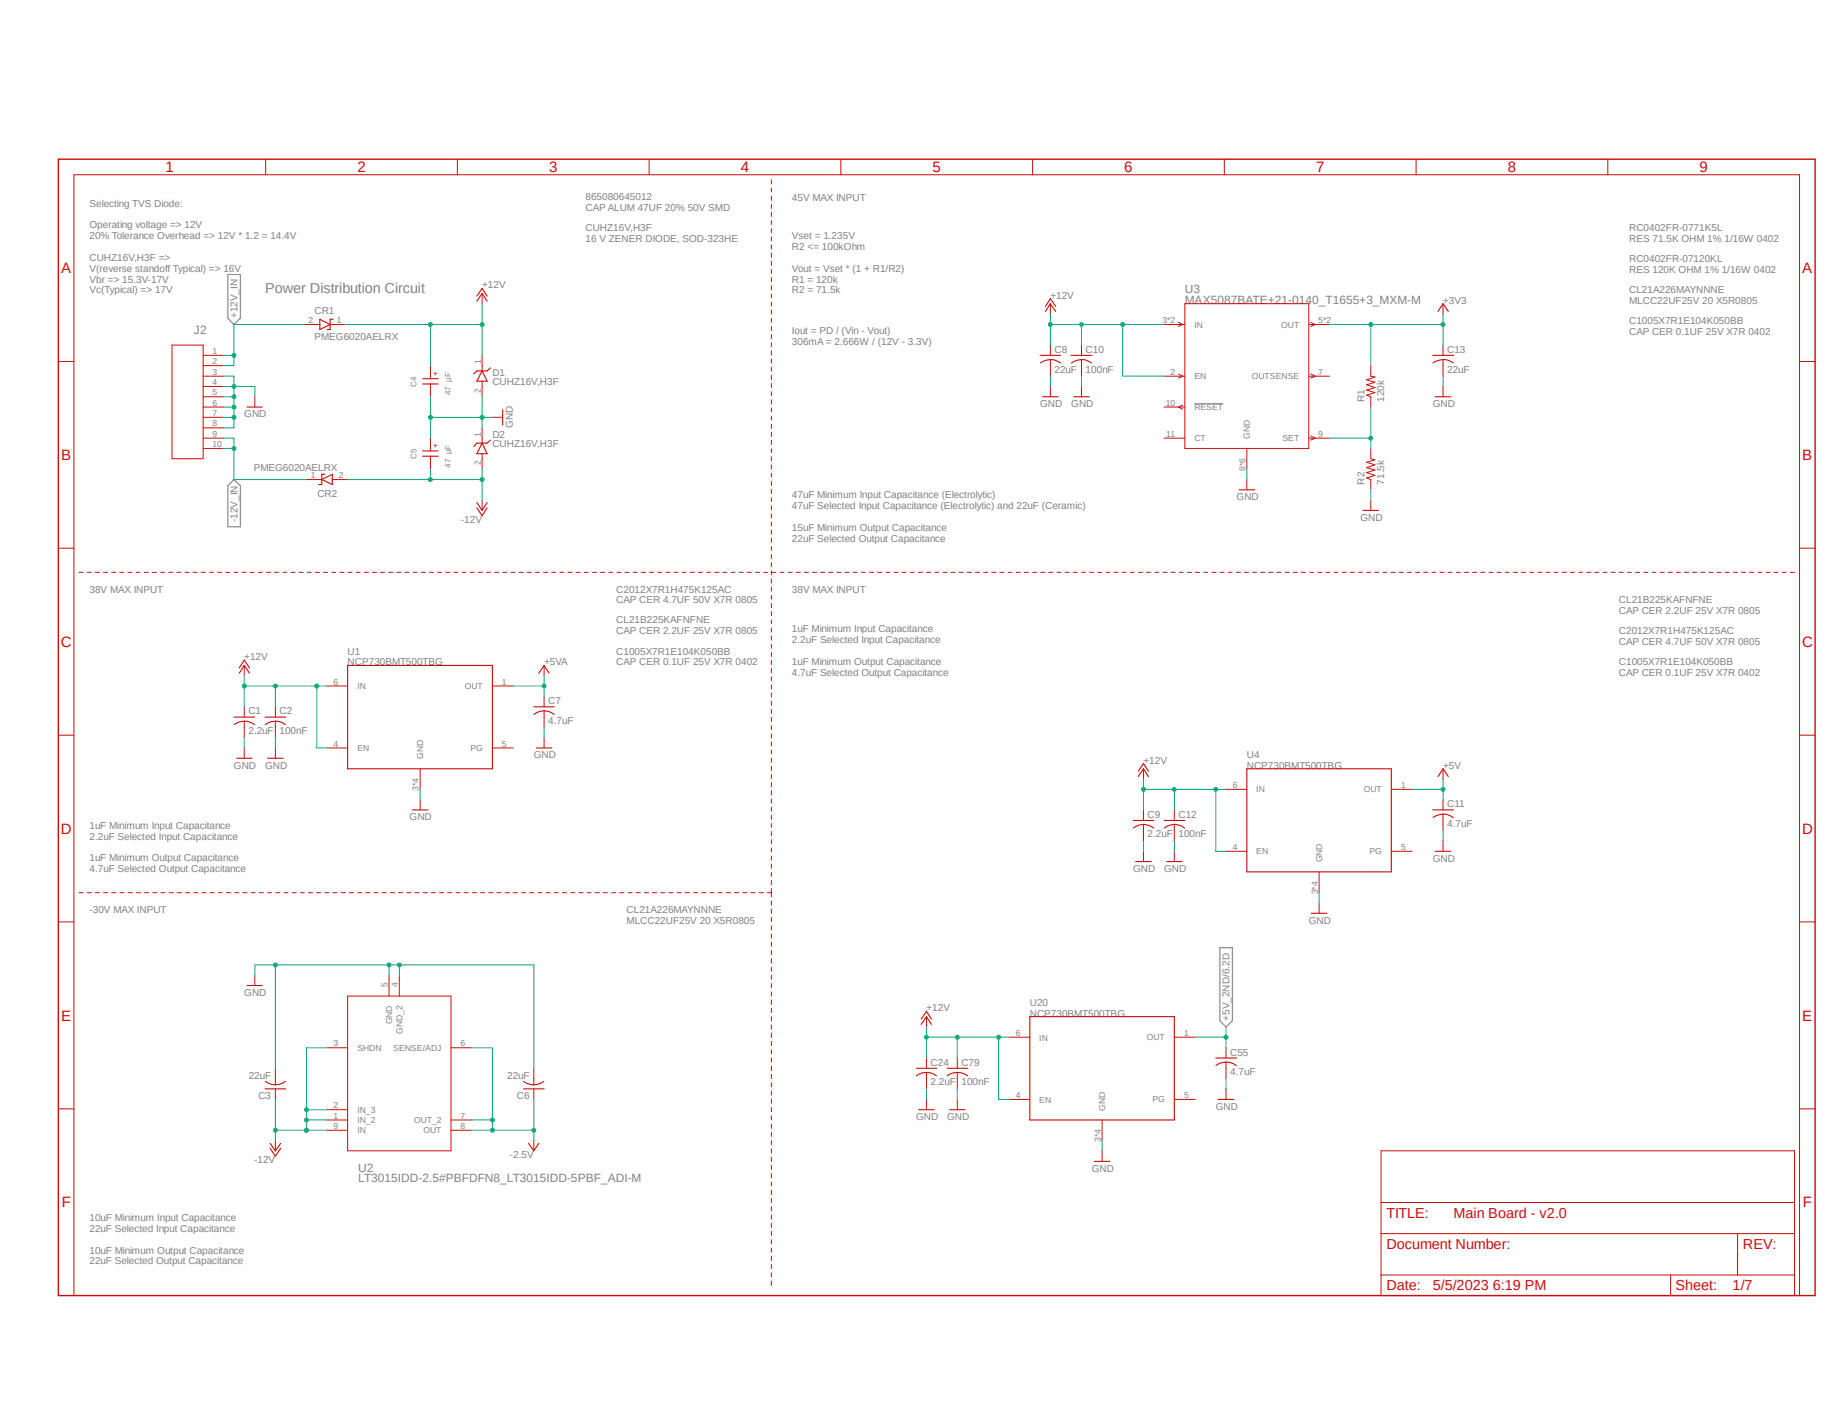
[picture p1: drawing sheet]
<svg xmlns="http://www.w3.org/2000/svg" width="279mm" height="216mm" viewBox="0 0 279 216" stroke-linecap="round" stroke-linejoin="round" font-family="sans-serif">
<path d="M8.6 24l268.2 173.8M276.8 24l-268.2 173.8" fill="none" stroke="#fff" stroke-width=".15"/>
<path d="M181.9 61.5h4.5" fill="none" stroke="#808080" stroke-width=".15"/>
<path d="M34.7 41.8h1.9v6.7l-1 .9-.9-.9zM34.7 74l.9-.9 1 .9v6.3h-1.9zM185.8 144.4h1.9v11.1l-.9 1-1-1z" fill="none" stroke="#808080" stroke-width=".17"/>
<g fill="none" stroke="#c90d0c" stroke-width=".15">
<path d="M40.5 24.3v2.3M69.7 24.3v2.3M98.9 24.3v2.3M117.5 27.4v.6M117.5 28.7v.6M117.5 29.9v.6M117.5 31.1v.6M117.5 32.3v.7M117.5 33.6v.6M117.5 34.8v.7M117.5 36.1v.6M117.5 37.3v.6"/>
<path d="M117.5 38.6v.6M117.5 39.8v.6M128.1 24.3v2.3M157.3 24.3v2.3M186.5 24.3v2.3M215.7 24.3v2.3M244.9 24.3v2.3M8.9 55.1h2.4M26.2 52.6h4.7v17.3h-4.7zM30.9 57.3h3.2M30.9 54.1h3.2M30.9 55.7h3.2"/>
<path d="M30.9 58.9h3.2M46.4 49.4h2.3M50.3 49.4h2.4M65.6 55.7v2M65.6 58.5v2M73.4 44.7v1.6M73.4 54.1v2.4M73.4 58.1v2.4M117.5 41.1v.6M117.5 42.3v.6M117.5 43.5v.7M117.5 44.8v.6"/>
<path d="M117.5 46v.7M117.5 47.2v.7M117.5 48.5v.6M117.5 49.7v.7M117.5 51v.6M117.5 52.2v.6M117.5 53.5v.6M117.5 54.7v.6M117.5 56v.6M117.5 57.2v.6M117.5 58.4v.7M117.5 59.7v.6"/>
<path d="M160 46.3v1.6M160 52.6v1.5M160 54.8v2.5M160 58.9v1.6M164.8 52.6v1.5M164.8 54.8v2.5M164.8 58.9v1.6M177.3 57.3h3.2M177.3 49.4h3.2M179.5 57l.7 .3-.7 .3M179.5 49.1l.7 .3-.7 .3M180.5 46.3h18.9v22h-18.9z"/>
<path d="M199.4 57.3h3.1M199.4 49.4h3.1M199.7 49.1l.7 .3-.7 .3M199.7 57l.7 .3-.7 .3M208.8 55.7v1.6l.7 .1-1.3 .5 1.3 .4-1.3 .3 1.3 .5-1.3 .3 1.3 .4-1.3 .4 .6 .3v1.5M219.8 46.3v1.6M219.8 52.6v1.5M219.8 54.8v2.5M219.8 58.9v1.6M274.2 55.1h2.3M30.9 63.6h3.2M30.9 66.8h3.2"/>
<path d="M30.9 62h3.2M30.9 68.3h3.2M30.9 60.5h3.2M30.9 65.2h3.2M38.8 60.5v1.5M46.7 73.1h2.3M50.6 73.1h2.4M65.6 66.8v1.9M65.6 69.5v2M73.4 65.2v2.3M73.4 69.1v2.4M73.4 76.2v1.6"/>
<path d="M75 63.6h1.6M117.5 60.9v.7M117.5 62.1v.7M117.5 63.4v.6M117.5 64.6v.7M117.5 65.9v.6M117.5 67.1v.6M117.5 68.4v.6M117.5 69.6v.6M117.5 70.8v.7M117.5 72.1v.6M117.5 73.3v.7"/>
<path d="M117.5 74.5v.7M117.5 75.8v.6M117.5 77v.7M117.5 78.3v.6M117.5 79.5v.6M177.3 66.8h3.2M177.3 62h3.2M180.2 61.7l-.7 .3 .7 .4M189.9 68.3v3.2M189.9 73.1v1.5M199.4 66.8h3.1M199.7 66.4l.7 .4-.7 .3"/>
<path d="M208.8 68.3v1.6l.7 .2-1.3 .3 1.3 .4-1.3 .4 1.3 .4-1.3 .4 1.3 .4-1.3 .4 .6 .3v1.5M208.8 76.2v1.6M8.9 83.5h2.4M12 87.2h.7M13.3 87.2h.6M14.5 87.2h.7M15.7 87.2h.7M17 87.2h.6M18.2 87.2h.7M19.5 87.2h.6M20.7 87.2h.6M22 87.2h.6"/>
<path d="M23.2 87.2h.6M24.5 87.2h.6M25.7 87.2h.6M26.9 87.2h.7M28.2 87.2h.6M29.4 87.2h.7M30.6 87.2h.7M31.9 87.2h.6M33.1 87.2h.7M34.4 87.2h.6M35.6 87.2h.6M36.9 87.2h.6"/>
<path d="M38.1 87.2h.6M39.4 87.2h.6M40.6 87.2h.6M41.8 87.2h.7M43.1 87.2h.6M44.3 87.2h.7M45.6 87.2h.6M46.8 87.2h.6M48 87.2h.7M49.3 87.2h.6M50.5 87.2h.6M51.8 87.2h.6"/>
<path d="M53 87.2h.6M54.3 87.2h.6M55.5 87.2h.6M56.7 87.2h.7M58 87.2h.6M59.2 87.2h.7M60.5 87.2h.6M61.7 87.2h.6M62.9 87.2h.6M64.2 87.2h.6M65.4 87.2h.6M66.7 87.2h.6"/>
<path d="M67.9 87.2h.6M69.1 87.2h.7M70.4 87.2h.6M71.6 87.2h.7M72.9 87.2h.6M74.1 87.2h.6M75.4 87.2h.6M76.6 87.2h.6M77.9 87.2h.5M79.1 87.2h.6M80.3 87.2h.6M81.6 87.2h.6"/>
<path d="M82.8 87.2h.6M84 87.2h.7M85.3 87.2h.6M86.5 87.2h.7M87.8 87.2h.6M89 87.2h.6M90.3 87.2h.6M91.5 87.2h.6M92.8 87.2h.5M94 87.2h.6M95.2 87.2h.6M96.5 87.2h.6"/>
<path d="M97.7 87.2h.6M98.9 87.2h.7M100.2 87.2h.6M101.4 87.2h.7M102.7 87.2h.6M103.9 87.2h.6M105.2 87.2h.6M106.4 87.2h.6M107.7 87.2h.5M108.9 87.2h.6M110.1 87.2h.6M111.4 87.2h.6"/>
<path d="M112.6 87.2h.6M113.8 87.2h.7M115.1 87.2h.6M116.3 87.2h.7M117.5 80.8v.6M117.5 82v.6M117.5 83.3v.6M117.5 84.5v.6M117.5 85.7v.7M117.5 87v.6M117.5 88.2v.7M117.5 89.5v.6"/>
<path d="M117.5 90.7v.6M117.5 91.9v.7M117.5 93.2v.6M117.5 94.4v.6M117.5 95.7v.6M117.5 96.9v.6M117.5 98.2v.6M117.5 99.4v.6M117.6 87.2h.6M118.8 87.2h.6M120.1 87.2h.6M121.3 87.2h.6"/>
<path d="M122.6 87.2h.5M123.8 87.2h.6M125 87.2h.6M126.2 87.2h.7M127.5 87.2h.6M128.7 87.2h.7M130 87.2h.6M131.2 87.2h.6M132.5 87.2h.6M133.7 87.2h.6M135 87.2h.6M136.2 87.2h.6"/>
<path d="M137.4 87.2h.6M138.7 87.2h.6M139.9 87.2h.6M141.1 87.2h.7M142.4 87.2h.6M143.6 87.2h.7M144.9 87.2h.6M146.1 87.2h.6M147.4 87.2h.6M148.6 87.2h.6M149.9 87.2h.6M151.1 87.2h.6"/>
<path d="M152.3 87.2h.7M153.6 87.2h.6M154.8 87.2h.6M156 87.2h.7M157.3 87.2h.6M158.5 87.2h.7M159.8 87.2h.6M161 87.2h.6M162.3 87.2h.6M163.5 87.2h.6M164.8 87.2h.6M166 87.2h.6"/>
<path d="M167.2 87.2h.7M168.5 87.2h.6M169.7 87.2h.6M170.9 87.2h.7M172.2 87.2h.6M173.4 87.2h.7M174.7 87.2h.6M175.9 87.2h.6M177.2 87.2h.6M178.4 87.2h.6M179.7 87.2h.6M180.9 87.2h.6"/>
<path d="M182.1 87.2h.7M183.4 87.2h.6M184.6 87.2h.7M185.8 87.2h.7M187.1 87.2h.6M188.3 87.2h.7M189.6 87.2h.6M190.8 87.2h.6M192.1 87.2h.6M193.3 87.2h.6M194.5 87.2h.7M195.8 87.2h.6"/>
<path d="M197 87.2h.7M198.2 87.2h.7M199.5 87.2h.6M200.7 87.2h.7M202 87.2h.6M203.2 87.2h.6M204.5 87.2h.6M205.7 87.2h.6M207 87.2h.6M208.2 87.2h.6M209.4 87.2h.7M210.7 87.2h.6"/>
<path d="M211.9 87.2h.7M213.1 87.2h.7M214.4 87.2h.6M215.6 87.2h.7M216.9 87.2h.6M218.1 87.2h.6M219.4 87.2h.6M220.6 87.2h.6M221.9 87.2h.6M223.1 87.2h.6M224.3 87.2h.7M225.6 87.2h.6"/>
<path d="M226.8 87.2h.7M228 87.2h.7M229.3 87.2h.6M230.5 87.2h.7M231.8 87.2h.6M233 87.2h.6M234.3 87.2h.6M235.5 87.2h.6M236.8 87.2h.6M238 87.2h.6M239.2 87.2h.7M240.5 87.2h.6"/>
<path d="M241.7 87.2h.7M243 87.2h.6M244.2 87.2h.6M245.4 87.2h.7M246.7 87.2h.6M247.9 87.2h.6M249.2 87.2h.6M250.4 87.2h.6M251.7 87.2h.6M252.9 87.2h.6M254.1 87.2h.7M255.4 87.2h.6"/>
<path d="M256.6 87.2h.7M257.9 87.2h.6M259.1 87.2h.6M260.3 87.2h.7M261.6 87.2h.6M262.8 87.2h.6M264.1 87.2h.6M265.3 87.2h.6M266.5 87.2h.7M267.8 87.2h.6M269 87.2h.7M270.3 87.2h.6"/>
<path d="M271.5 87.2h.6M272.8 87.2h.6M274.2 83.5h2.3M8.9 112h2.4M37.2 101.4v1.6M37.2 107.7v1.6M37.2 109.9v2.5M37.2 114v1.5M42 107.7v1.6M42 109.9v2.5M42 114v1.5M49.8 114h3.2"/>
<path d="M49.8 104.5h3.2M64 117.1v3.2M75 114h3.1M75 104.5h3.1M82.9 101.4v1.6M82.9 106.1v1.6M82.9 108.3v2.5M82.9 112.4v1.6M117.5 100.6v.7M117.5 101.9v.6M117.5 103.1v.6M117.5 104.4v.6"/>
<path d="M117.5 105.6v.6M117.5 106.8v.6M117.5 108.1v.6M117.5 109.3v.6M117.5 110.6v.6M117.5 111.8v.6M117.5 113v.7M117.5 114.3v.6M117.5 115.5v.7M117.5 116.8v.6M117.5 118v.6M117.5 119.3v.6"/>
<path d="M174.2 117.1v1.6M219.8 117.1v1.6M274.2 112h2.3M12 136h.7M13.3 136h.6M14.5 136h.7M15.8 136h.6M17 136h.7M18.3 136h.6M19.5 136h.7M20.8 136h.6M22 136h.6"/>
<path d="M23.3 136h.6M24.5 136h.6M25.8 136h.6M27 136h.6M28.3 136h.6M29.5 136h.6M30.8 136h.6M32 136h.6M33.3 136h.6M34.5 136h.6M35.8 136h.6M37 136h.6"/>
<path d="M38.3 136h.6M39.5 136h.6M40.8 136h.6M42 136h.6M43.3 136h.6M44.5 136h.6M45.8 136h.6M47 136h.6M48.2 136h.7M49.5 136h.6M50.7 136h.7M52 136h.6"/>
<path d="M53.2 136h.6M54.5 136h.6M55.7 136h.6M57 136h.6M58.2 136h.6M59.5 136h.6M60.7 136h.6M62 136h.6M63.2 136h.6M64 121.8v1.6M64.5 136h.6M65.7 136h.6"/>
<path d="M67 136h.6M68.2 136h.6M69.5 136h.6M70.7 136h.6M72 136h.6M73.2 136h.6M74.5 136h.6M75.7 136h.6M77 136h.6M78.2 136h.6M79.5 136h.6M80.7 136h.6"/>
<path d="M82 136h.5M83.2 136h.6M84.5 136h.5M85.7 136h.6M87 136h.5M88.2 136h.6M89.5 136h.5M90.7 136h.6M91.9 136h.6M93.2 136h.6M94.4 136h.6M95.7 136h.6"/>
<path d="M96.9 136h.6M98.2 136h.6M99.4 136h.6M100.7 136h.6M101.9 136h.6M103.2 136h.6M104.4 136h.6M105.7 136h.6M106.9 136h.6M108.2 136h.6M109.4 136h.6M110.7 136h.6"/>
<path d="M111.9 136h.6M113.2 136h.6M114.4 136h.6M115.7 136h.6M116.9 136h.6M117.5 120.5v.6M117.5 121.8v.5M117.5 123v.6M117.5 124.2v.6M117.5 125.5v.6M117.5 126.7v.6M117.5 127.9v.7"/>
<path d="M117.5 129.2v.6M117.5 130.4v.7M117.5 131.7v.6M117.5 132.9v.6M117.5 134.2v.6M117.5 135.4v1.3M117.5 137.3v.6M117.5 138.5v.6M117.5 139.8v.6M174.2 123.4v1.6M174.2 125.6v2.5M174.2 129.7v1.6"/>
<path d="M178.9 123.4v1.6M178.9 125.6v2.5M178.9 129.7v1.6M186.8 129.7h3.1M186.8 120.3h3.1M201 132.8v3.2M201 137.6v1.5M212 129.7h3.1M212 120.3h3.1M219.8 121.8v1.6M219.8 124v2.6M219.8 128.1v1.6"/>
<path d="M8.9 140.5h2.4M38.8 148.6v1.6M49.8 159.6h3.2M53 151.8h15.7v23.5h-15.7zM59.3 148.6v3.2M60.8 148.6v3.2M68.7 159.6h3.2M117.5 141.1v.6M117.5 142.3v.7M117.5 143.6v.6M117.5 144.8v.7M117.5 146.1v.6"/>
<path d="M117.5 147.4v.6M117.5 148.6v.6M117.5 149.9v.6M117.5 151.1v.7M117.5 152.4v.6M117.5 153.6v.7M117.5 154.9v.6M117.5 156.2v.6M117.5 157.4v.7M117.5 158.7v.6M117.5 159.9v.7M141.1 154.9v1.6"/>
<path d="M153.7 158h3.2M178.9 158h3.2M186.8 159.6v1.6M274.2 140.5h2.3M8.9 169h2.4M42 162.8v2.5M42 165.9v1.6M42 173.8v1.5M49.8 170.6h3.2M49.8 169.1h3.2M49.8 172.2h3.2M68.7 170.6h3.2"/>
<path d="M68.7 172.2h3.2M81.3 162.8v2.5M81.3 165.9v1.6M81.3 173.8v1.5M117.5 161.2v.6M117.5 162.4v.7M117.5 163.7v.6M117.5 165v.6M117.5 166.2v.7M117.5 167.5v.6M117.5 168.7v.7M117.5 170v.6"/>
<path d="M117.5 171.3v.6M117.5 172.5v.6M117.5 173.8v.6M117.5 175v.7M117.5 176.3v.7M117.5 177.5v.7M117.5 178.8v.7M141.1 161.2v1.6M141.1 163.4v2.5M141.1 167.5v1.6M145.8 161.2v1.6M145.8 163.4v2.5"/>
<path d="M145.8 167.5v1.6M153.7 167.5h3.2M167.9 170.6v3.2M167.9 175.3v1.7M178.9 167.5h3.2M186.8 161.8v2.5M186.8 165.9v1.6M210.4 175.3h63v22.1h-63zM274.2 169h2.3M11.3 197.4v-170.8h262.9v170.8M117.5 180.1v.6M117.5 181.4v.6"/>
<path d="M117.5 182.6v.6M117.5 183.9v.6M117.5 185.1v.7M117.5 186.4v.6M117.5 187.6v.7M117.5 188.9v.6M117.5 190.2v.6M117.5 191.4v.7M117.5 192.7v.6M117.5 193.9v.7M117.5 195.2v.6M210.4 188h63"/>
<path d="M210.4 194.3h63M210.4 183.2h63M254.5 194.3v3.1M264.7 188v6.3"/>
</g>
<g fill="none" stroke="#c90d0c" stroke-width=".17">
<path d="M48.7 48.6l1.6 .8-1.6 .8zM50.8 48.6h-.5v1.6h-.5M64.4 57.7h2.4M64.4 58.5h2.4M72.6 45.9l.8-1.2 .8 1.2M72.6 45.1l.8-1.2 .8 1.2M73.4 56.5l.8 1.6h-1.6zM74.7 56l-.5 .5h-1.6l-.4 .5M158.5 54.1h3.1M158.5 55.3a2.6 2.6 0 0 1 3.1 0M159.3 47.5l.7-1.2 .8 1.2M159.3 46.7l.7-1.2 .8 1.2"/>
<path d="M163.2 54.1h3.1M163.2 55.3a2.54 2.54 0 0 1 3.1 0M218.3 54.1h3.1M218.3 55.3a2.6 2.6 0 0 1 3.1 0M219.1 47.5l.7-1.2 .8 1.2M37.6 62h2.4M49 73.1l1.6-.8v1.5zM49.5 72.3h-.5v1.5h-.4M64.4 68.7h2.4M64.4 69.5h2.4M72.6 76.6l.8 1.2 .8-1.2M72.6 77.4l.8 1.2 .8-1.2"/>
<path d="M73.4 67.5l.8 1.6h-1.6zM74.7 67.1l-.5 .4h-1.6l-.4 .5M76.6 62.4v2.4M158.8 60.5h2.4M163.6 60.5h2.3M188.8 74.6h2.3M207.6 77.8h2.4M218.7 60.5h2.3M35.6 109.3h3.2M36.1 115.5h2.3M36.4 102.6l.8-1.2 .8 1.2M36.4 101.8l.8-1.2 .8 1.2"/>
<path d="M37.2 109.9l1.1 .2 .5 .3M37.2 109.9l-1 .2-.5 .3M40.4 109.3h3.1M40.8 115.5h2.3M42 109.9l1 .2 .5 .3M42 109.9h-.6l-1 .5M53 101.4h22v15.7h-22zM81.3 107.7h3.2M81.4 108.8a2.39 2.39 0 0 1 3 0M81.7 114h2.4M82.1 102.6l.8-1.2 .8 1.2M173.4 118.3l.8-1.2 .8 1.2"/>
<path d="M173.4 117.5l.8-1.2 .8 1.2M189.9 117.1h22.1v15.7h-22.1zM219.1 118.3l.7-1.2 .8 1.2M62.8 123.4h2.4M172.6 125h3.2M172.7 126.2a2.39 2.39 0 0 1 3 0M173 131.3h2.4M177.3 125h3.2M177.4 126.2a2.44 2.44 0 0 1 3.1 0M177.8 131.3h2.3M199.8 139.1h2.3M218.3 123.4h3.1"/>
<path d="M218.3 124.5a2.52 2.52 0 0 1 3.1 .1M218.7 129.7h2.3M37.6 150.2h2.4M140.3 156.1l.8-1.2 .8 1.2M140.3 155.3l.8-1.2 .8 1.2M156.9 154.9h22v15.7h-22zM40.4 165.9h3.1M40.4 164.8l.5 .3 1.1 .2M41.1 174.2l.9 1.1 .8-1.1M41.1 175l.9 1.1 .8-1.1M43.5 164.8l-.5 .3-1 .2M79.8 164.8l.4 .3 1.1 .2"/>
<path d="M79.8 165.9h3.1M80.5 174.2l.8 1.1 .8-1.1M82.8 164.8l-.4 .3-1.1 .2M139.6 162.8h3.1M139.6 163.9a2.54 2.54 0 0 1 3.1 0M140 169.1h2.3M144.3 162.8h3.1M144.3 163.9a2.6 2.6 0 0 1 3.1 0M144.7 169.1h2.3M166.7 177h2.4M185.2 161.2h3.2M185.6 167.5h2.4"/>
<path d="M186.8 161.8l1.1 .3 .4 .2M186.8 161.8l-1.1 .3-.4 .2"/>
</g>
<path d="M8.9 24.3h267.6v173.1h-267.6z" fill="none" stroke="#c90d0c" stroke-width=".21"/>
<path d="M37.2 112.4v1.6M82.9 110.8v1.6M42 147v15.8M59.3 147h-20.5v1.6" fill="none" stroke="#0dab76" stroke-width=".15"/>
<circle cx="42" cy="147" r=".3" fill="#0dab76"/>
<g fill="none" stroke="#0dab76" stroke-width=".15">
<path d="M60.8 147h-1.5v1.6"/>
<circle cx="42" cy="147" r=".3"/>
</g>
<circle cx="59.3" cy="147" r=".3" fill="#0dab76"/>
<g fill="none" stroke="#0dab76" stroke-width=".15">
<path d="M60.8 148.6v-1.6h20.5v15.8"/>
<circle cx="59.3" cy="147" r=".3"/>
</g>
<circle cx="60.8" cy="147" r=".3" fill="#0dab76"/>
<g fill="none" stroke="#0dab76" stroke-width=".15">
<path d="M65.6 60.5v6.3M65.6 63.6h7.8M73.4 60.5v4.7"/>
<circle cx="60.8" cy="147" r=".3"/>
</g>
<circle cx="65.6" cy="63.6" r=".3" fill="#0dab76"/>
<circle cx="65.6" cy="63.6" r=".3" fill="none" stroke="#0dab76" stroke-width=".15"/>
<circle cx="73.4" cy="63.6" r=".3" fill="#0dab76"/>
<g fill="none" stroke="#0dab76" stroke-width=".15">
<path d="M160 57.3v1.6M164.8 57.3v1.6M219.8 57.3v1.6M34.1 63.6h1.5M34.1 62h1.5v3.2h-1.5M73.4 63.6h1.6M189.9 71.5v1.6M208.8 74.6v1.6M42 112.4v1.6M64 120.3v1.5M174.2 128.1v1.6M178.9 128.1v1.6"/>
<path d="M201 136v1.6M219.8 126.6v1.5"/>
<circle cx="73.4" cy="63.6" r=".3"/>
</g>
<circle cx="35.6" cy="63.6" r=".3" fill="#0dab76"/>
<g fill="none" stroke="#0dab76" stroke-width=".15">
<path d="M34.1 60.5h1.5v1.5"/>
<circle cx="35.6" cy="63.6" r=".3"/>
</g>
<circle cx="35.6" cy="62" r=".3" fill="#0dab76"/>
<g fill="none" stroke="#0dab76" stroke-width=".15">
<path d="M34.1 58.9h1.5v1.6"/>
<circle cx="35.6" cy="62" r=".3"/>
</g>
<circle cx="35.6" cy="60.5" r=".3" fill="#0dab76"/>
<g fill="none" stroke="#0dab76" stroke-width=".15">
<path d="M34.1 57.3h1.5v1.6"/>
<circle cx="35.6" cy="60.5" r=".3"/>
</g>
<circle cx="35.6" cy="58.9" r=".3" fill="#0dab76"/>
<g fill="none" stroke="#0dab76" stroke-width=".15">
<path d="M35.6 58.9h3.2v1.6M177.3 49.4h-6.3v7.9h6.3M141.1 165.9v1.6M145.8 165.9v1.6M167.9 173.8v1.5M186.8 164.3v1.6"/>
<circle cx="35.6" cy="58.9" r=".3"/>
</g>
<circle cx="171" cy="49.4" r=".3" fill="#0dab76"/>
<g fill="none" stroke="#0dab76" stroke-width=".15">
<path d="M160 49.4h4.8"/>
<circle cx="171" cy="49.4" r=".3"/>
</g>
<circle cx="160" cy="49.4" r=".3" fill="#0dab76"/>
<g fill="none" stroke="#0dab76" stroke-width=".15">
<path d="M160 47.9v4.7M171 49.4h-6.2v3.2"/>
<circle cx="160" cy="49.4" r=".3"/>
</g>
<circle cx="164.8" cy="49.4" r=".3" fill="#0dab76"/>
<g fill="none" stroke="#0dab76" stroke-width=".15">
<path d="M49.8 104.5h-1.5v9.5h1.5"/>
<circle cx="164.8" cy="49.4" r=".3"/>
</g>
<circle cx="48.3" cy="104.5" r=".3" fill="#0dab76"/>
<g fill="none" stroke="#0dab76" stroke-width=".15">
<path d="M48.3 104.5h-6.3v3.2"/>
<circle cx="48.3" cy="104.5" r=".3"/>
</g>
<circle cx="42" cy="104.5" r=".3" fill="#0dab76"/>
<g fill="none" stroke="#0dab76" stroke-width=".15">
<path d="M37.2 104.5h4.8"/>
<circle cx="42" cy="104.5" r=".3"/>
</g>
<circle cx="37.2" cy="104.5" r=".3" fill="#0dab76"/>
<g fill="none" stroke="#0dab76" stroke-width=".15">
<path d="M73.4 54.1v-4.7h-7.8v6.3M37.2 103v4.7"/>
<circle cx="37.2" cy="104.5" r=".3"/>
</g>
<circle cx="65.6" cy="49.4" r=".3" fill="#0dab76"/>
<g fill="none" stroke="#0dab76" stroke-width=".15">
<path d="M52.7 49.4h12.9M73.4 46.3v3.1"/>
<circle cx="65.6" cy="49.4" r=".3"/>
</g>
<circle cx="73.4" cy="49.4" r=".3" fill="#0dab76"/>
<g fill="none" stroke="#0dab76" stroke-width=".15">
<path d="M186.8 120.3h-1.6v9.4h1.6"/>
<circle cx="73.4" cy="49.4" r=".3"/>
</g>
<circle cx="185.2" cy="120.3" r=".3" fill="#0dab76"/>
<g fill="none" stroke="#0dab76" stroke-width=".15">
<path d="M185.2 120.3h-6.3v3.1"/>
<circle cx="185.2" cy="120.3" r=".3"/>
</g>
<circle cx="178.9" cy="120.3" r=".3" fill="#0dab76"/>
<g fill="none" stroke="#0dab76" stroke-width=".15">
<path d="M174.2 120.3h4.7"/>
<circle cx="178.9" cy="120.3" r=".3"/>
</g>
<circle cx="174.2" cy="120.3" r=".3" fill="#0dab76"/>
<g fill="none" stroke="#0dab76" stroke-width=".15">
<path d="M174.2 118.7v4.7M153.7 158h-1.6v9.5h1.6"/>
<circle cx="174.2" cy="120.3" r=".3"/>
</g>
<circle cx="152.1" cy="158" r=".3" fill="#0dab76"/>
<g fill="none" stroke="#0dab76" stroke-width=".15">
<path d="M152.1 158h-6.3v3.2"/>
<circle cx="152.1" cy="158" r=".3"/>
</g>
<circle cx="145.8" cy="158" r=".3" fill="#0dab76"/>
<g fill="none" stroke="#0dab76" stroke-width=".15">
<path d="M141.1 158h4.7"/>
<circle cx="145.8" cy="158" r=".3"/>
</g>
<circle cx="141.1" cy="158" r=".3" fill="#0dab76"/>
<g fill="none" stroke="#0dab76" stroke-width=".15">
<path d="M141.1 156.5v4.7M42 167.5v4.7"/>
<circle cx="141.1" cy="158" r=".3"/>
</g>
<circle cx="42" cy="172.2" r=".3" fill="#0dab76"/>
<g fill="none" stroke="#0dab76" stroke-width=".15">
<path d="M49.8 159.6h-3.1v9.5h3.1M42 172.2v1.6"/>
<circle cx="42" cy="172.2" r=".3"/>
</g>
<circle cx="46.7" cy="169.1" r=".3" fill="#0dab76"/>
<g fill="none" stroke="#0dab76" stroke-width=".15">
<path d="M46.7 169.1v1.5h3.1"/>
<circle cx="46.7" cy="169.1" r=".3"/>
</g>
<circle cx="46.7" cy="170.6" r=".3" fill="#0dab76"/>
<g fill="none" stroke="#0dab76" stroke-width=".15">
<path d="M46.7 170.6v1.6h3.1"/>
<circle cx="46.7" cy="170.6" r=".3"/>
</g>
<circle cx="46.7" cy="172.2" r=".3" fill="#0dab76"/>
<circle cx="46.7" cy="172.2" r=".3" fill="none" stroke="#0dab76" stroke-width=".15"/>
<circle cx="46.7" cy="172.2" r=".3" fill="#0dab76"/>
<g fill="none" stroke="#0dab76" stroke-width=".15">
<path d="M65.6 71.5v1.6h7.8M73.4 71.5v4.7M42 172.2h4.7"/>
<circle cx="46.7" cy="172.2" r=".3"/>
</g>
<circle cx="73.4" cy="73.1" r=".3" fill="#0dab76"/>
<g fill="none" stroke="#0dab76" stroke-width=".15">
<path d="M53 73.1h12.6"/>
<circle cx="73.4" cy="73.1" r=".3"/>
</g>
<circle cx="65.6" cy="73.1" r=".3" fill="#0dab76"/>
<g fill="none" stroke="#0dab76" stroke-width=".15">
<path d="M202.5 49.4h17.3M219.8 47.9v4.7"/>
<circle cx="65.6" cy="73.1" r=".3"/>
</g>
<circle cx="219.8" cy="49.4" r=".3" fill="#0dab76"/>
<g fill="none" stroke="#0dab76" stroke-width=".15">
<path d="M208.8 49.4v6.3"/>
<circle cx="219.8" cy="49.4" r=".3"/>
</g>
<circle cx="208.8" cy="49.4" r=".3" fill="#0dab76"/>
<g fill="none" stroke="#0dab76" stroke-width=".15">
<path d="M202.5 66.8h6.3M208.8 62v6.3"/>
<circle cx="208.8" cy="49.4" r=".3"/>
</g>
<circle cx="208.8" cy="66.8" r=".3" fill="#0dab76"/>
<g fill="none" stroke="#0dab76" stroke-width=".15">
<path d="M34.1 66.8h1.5v1.5h-1.5M35.6 73.1h11.1"/>
<circle cx="208.8" cy="66.8" r=".3"/>
</g>
<circle cx="35.6" cy="68.3" r=".3" fill="#0dab76"/>
<g fill="none" stroke="#0dab76" stroke-width=".15">
<path d="M34.1 54.1h1.5v1.6h-1.5M35.6 49.4h10.8M35.6 68.3v4.8"/>
<circle cx="35.6" cy="68.3" r=".3"/>
</g>
<circle cx="35.6" cy="54.1" r=".3" fill="#0dab76"/>
<g fill="none" stroke="#0dab76" stroke-width=".15">
<path d="M35.6 49.4v4.7M78.1 104.5h4.8M82.9 103v3.1"/>
<circle cx="35.6" cy="54.1" r=".3"/>
</g>
<circle cx="82.9" cy="104.5" r=".3" fill="#0dab76"/>
<g fill="none" stroke="#0dab76" stroke-width=".15">
<path d="M71.9 159.6h3.1v12.6h-3.1M71.9 170.6h3.1"/>
<circle cx="82.9" cy="104.5" r=".3"/>
</g>
<circle cx="75" cy="170.6" r=".3" fill="#0dab76"/>
<g fill="none" stroke="#0dab76" stroke-width=".15">
<path d="M75 172.2h6.3"/>
<circle cx="75" cy="170.6" r=".3"/>
</g>
<circle cx="75" cy="172.2" r=".3" fill="#0dab76"/>
<g fill="none" stroke="#0dab76" stroke-width=".15">
<path d="M81.3 167.5v6.3"/>
<circle cx="75" cy="172.2" r=".3"/>
</g>
<circle cx="81.3" cy="172.2" r=".3" fill="#0dab76"/>
<g fill="none" stroke="#0dab76" stroke-width=".15">
<path d="M219.8 118.7v3.1M215.1 120.3h4.7"/>
<circle cx="81.3" cy="172.2" r=".3"/>
</g>
<circle cx="219.8" cy="120.3" r=".3" fill="#0dab76"/>
<g fill="none" stroke="#0dab76" stroke-width=".15">
<path d="M182.1 158h4.7M186.8 156.5v3.1"/>
<circle cx="219.8" cy="120.3" r=".3"/>
</g>
<circle cx="186.8" cy="158" r=".3" fill="#0dab76"/>
<circle cx="186.8" cy="158" r=".3" fill="none" stroke="#0dab76" stroke-width=".15"/>
<g font-size="2.3" fill="#c90d0c">
<text x="25.2" y="26.2">1</text>
<text x="54.4" y="26.2">2</text>
<text x="83.7" y="26.2">3</text>
<text x="112.9" y="26.2">4</text>
<text x="142.1" y="26.2">5</text>
<text x="171.3" y="26.2">6</text>
<text x="200.5" y="26.2">7</text>
<text x="229.7" y="26.2">8</text>
<text x="258.9" y="26.2">9</text>
<text x="9.3" y="41.7">A</text>
<text x="274.6" y="41.7">A</text>
<text x="9.3" y="70.1">B</text>
<text x="274.6" y="70.1">B</text>
<text x="9.3" y="98.6">C</text>
<text x="274.5" y="98.6">C</text>
<text x="9.3" y="127">D</text>
<text x="274.5" y="127">D</text>
<text x="9.3" y="155.5">E</text>
<text x="274.6" y="155.5">E</text>
<text x="9.4" y="184">F</text>
<text x="274.7" y="184">F</text>
</g>
<text font-size="2.2" fill="#808080" x="40.4" y="44.7">Power Distribution Circuit</text>
<g font-size="2.2" fill="#c90d0c">
<text x="211.2" y="185.6">TITLE:</text>
<text x="221.4" y="185.6">Main Board - v2.0</text>
<text x="211.2" y="190.3">Document Number:</text>
<text x="265.5" y="190.3">REV:</text>
<text x="211.2" y="196.6">Date:</text>
<text x="218.3" y="196.6">5/5/2023 6:19 PM</text>
<text x="255.3" y="196.6">Sheet:</text>
<text x="264" y="196.6">1/7</text>
</g>
<g font-size="1.8" fill="#808080">
<text x="180.5" y="46.3">MAX5087BATE+21-0140_T1655+3_MXM-M</text>
<text x="180.5" y="44.7">U3</text>
<text x="29.5" y="50.9">J2</text>
<text x="54.6" y="178.5">U2</text>
<text x="54.6" y="180.1">LT3015IDD-2.5#PBFDFN8_LT3015IDD-5PBF_ADI-M</text>
</g>
<g font-size="1.5" fill="#808080">
<text x="13.6" y="31.5">Selecting TVS Diode:</text>
<text x="13.6" y="34.8">Operating voltage =&gt; 12V</text>
<text x="89.2" y="30.5">865080645012</text>
<text x="89.2" y="32.1">CAP ALUM 47UF 20% 50V SMD</text>
<text x="89.2" y="35.2">CUHZ16V,H3F</text>
<text x="120.6" y="30.6">45V MAX INPUT</text>
<text x="248.2" y="35.2">RC0402FR-0771K5L</text>
<text x="13.6" y="36.4">20% Tolerance Overhead =&gt; 12V * 1.2 = 14.4V</text>
<text x="13.6" y="39.8">CUHZ16V,H3F =&gt;</text>
<text x="13.6" y="41.4">V(reverse standoff Typical) =&gt; 16V</text>
<text x="89.2" y="36.8">16 V ZENER DIODE, SOD-323HE</text>
<text x="120.6" y="36.4">Vset = 1.235V</text>
<text x="120.6" y="38.1">R2 &lt;= 100kOhm</text>
<text x="120.6" y="41.4">Vout = Vset * (1 + R1/R2)</text>
<text x="248.2" y="36.8">RES 71.5K OHM 1% 1/16W 0402</text>
<text x="248.2" y="39.9">RC0402FR-07120KL</text>
<text x="248.2" y="41.6">RES 120K OHM 1% 1/16W 0402</text>
<text x="13.6" y="43.1">Vbr =&gt; 15.3V-17V</text>
<text x="13.6" y="44.7">Vc(Typical) =&gt; 17V</text>
<text x="47.9" y="47.9">CR1</text>
<text x="73.4" y="43.9">+12V</text>
<text x="120.6" y="43.1">R1 = 120k</text>
<text x="120.6" y="44.7">R2 = 71.5k</text>
<text x="160" y="45.5">+12V</text>
<text x="219.8" y="46.3">+3V3</text>
<text x="248.2" y="44.6">CL21A226MAYNNNE</text>
<text x="248.2" y="46.3">MLCC22UF25V 20 X5R0805</text>
<text x="36.2" y="48.5" transform="rotate(-90 36.2 48.5)">+12V_IN</text>
<text x="47.9" y="51.8">PMEG6020AELRX</text>
<text x="120.6" y="50.9">Iout = PD / (Vin - Vout)</text>
<text x="120.6" y="52.6">306mA = 2.666W / (12V - 3.3V)</text>
<text x="160.7" y="53.8">C8</text>
<text x="165.4" y="53.8">C10</text>
<text x="220.5" y="53.8">C13</text>
<text x="248.2" y="49.4">C1005X7R1E104K050BB</text>
<text x="248.2" y="51">CAP CER 0.1UF 25V X7R 0402</text>
<text x="75" y="58.7">CUHZ16V,H3F</text>
<text x="75" y="57.3">D1</text>
<text x="160.7" y="56.8">22uF</text>
<text x="165.4" y="56.8">100nF</text>
<text x="220.5" y="56.8">22uF</text>
<text x="37.2" y="63.6">GND</text>
<text x="78.1" y="65.2" transform="rotate(-90 78.1 65.2)">GND</text>
<text x="158.5" y="62">GND</text>
<text x="163.2" y="62">GND</text>
<text x="207.9" y="61.3" transform="rotate(-90 207.9 61.3)">R1</text>
<text x="210.9" y="61.3" transform="rotate(-90 210.9 61.3)">120k</text>
<text x="218.3" y="62">GND</text>
<text x="38.7" y="71.8">PMEG6020AELRX</text>
<text x="75" y="68.2">CUHZ16V,H3F</text>
<text x="75" y="66.8">D2</text>
<text x="48.3" y="75.7">CR2</text>
<text x="120.6" y="75.9">47uF Minimum Input Capacitance (Electrolytic)</text>
<text x="120.6" y="77.6">47uF Selected Input Capacitance (Electrolytic) and 22uF (Ceramic)</text>
<text x="188.4" y="76.2">GND</text>
<text x="207.9" y="73.8" transform="rotate(-90 207.9 73.8)">R2</text>
<text x="210.9" y="73.8" transform="rotate(-90 210.9 73.8)">71.5k</text>
<text x="36.2" y="79.5" transform="rotate(-90 36.2 79.5)">-12V_IN</text>
<text x="70.2" y="79.7">-12V</text>
<text x="120.6" y="80.9">15uF Minimum Output Capacitance</text>
<text x="120.6" y="82.5">22uF Selected Output Capacitance</text>
<text x="207.3" y="79.3">GND</text>
<text x="13.6" y="90.4">38V MAX INPUT</text>
<text x="93.9" y="90.3">C2012X7R1H475K125AC</text>
<text x="93.9" y="91.9">CAP CER 4.7UF 50V X7R 0805</text>
<text x="93.9" y="95">CL21B225KAFNFNE</text>
<text x="120.6" y="90.4">38V MAX INPUT</text>
<text x="246.6" y="91.9">CL21B225KAFNFNE</text>
<text x="246.6" y="93.5">CAP CER 2.2UF 25V X7R 0805</text>
<text x="37.2" y="100.6">+12V</text>
<text x="53" y="101.4">NCP730BMT500TBG</text>
<text x="53" y="99.8">U1</text>
<text x="82.9" y="101.4">+5VA</text>
<text x="93.9" y="96.6">CAP CER 2.2UF 25V X7R 0805</text>
<text x="93.9" y="99.7">C1005X7R1E104K050BB</text>
<text x="93.9" y="101.4">CAP CER 0.1UF 25V X7R 0402</text>
<text x="120.6" y="96.3">1uF Minimum Input Capacitance</text>
<text x="120.6" y="98">2.2uF Selected Input Capacitance</text>
<text x="120.6" y="101.3">1uF Minimum Output Capacitance</text>
<text x="246.6" y="96.6">C2012X7R1H475K125AC</text>
<text x="246.6" y="98.2">CAP CER 4.7UF 50V X7R 0805</text>
<text x="246.6" y="101.3">C1005X7R1E104K050BB</text>
<text x="83.5" y="107.3">C7</text>
<text x="120.6" y="103">4.7uF Selected Output Capacitance</text>
<text x="246.6" y="103">CAP CER 0.1UF 25V X7R 0402</text>
<text x="37.8" y="111.8">2.2uF 100nF</text>
<text x="37.8" y="108.8">C1</text>
<text x="42.6" y="108.8">C2</text>
<text x="83.5" y="110.3">4.7uF</text>
<text x="35.6" y="117.1">GND</text>
<text x="40.4" y="117.1">GND</text>
<text x="81.3" y="115.5">GND</text>
<text x="174.2" y="116.3">+12V</text>
<text x="189.9" y="117.1">NCP730BMT500TBG</text>
<text x="189.9" y="115.5">U4</text>
<text x="219.8" y="117.1">+5V</text>
<text x="62.4" y="125">GND</text>
<text x="174.8" y="124.6">C9</text>
<text x="179.5" y="124.6">C12</text>
<text x="220.5" y="123">C11</text>
<text x="13.6" y="126.3">1uF Minimum Input Capacitance</text>
<text x="13.6" y="127.9">2.2uF Selected Input Capacitance</text>
<text x="13.6" y="131.2">1uF Minimum Output Capacitance</text>
<text x="174.8" y="127.6">2.2uF 100nF</text>
<text x="218.3" y="131.3">GND</text>
<text x="220.5" y="126">4.7uF</text>
<text x="13.6" y="132.9">4.7uF Selected Output Capacitance</text>
<text x="172.6" y="132.9">GND</text>
<text x="177.3" y="132.9">GND</text>
<text x="13.6" y="139.1">-30V MAX INPUT</text>
<text x="95.5" y="139.1">CL21A226MAYNNNE</text>
<text x="95.5" y="140.7">MLCC22UF25V 20 X5R0805</text>
<text x="199.4" y="140.7">GND</text>
<text x="37.2" y="151.8">GND</text>
<text x="141.1" y="154.1">+12V</text>
<text x="156.9" y="154.9">NCP730BMT500TBG</text>
<text x="156.9" y="153.3">U20</text>
<text x="187.3" y="155.5" transform="rotate(-90 187.3 155.5)">+5V_2ND/6.2D</text>
<text x="187.4" y="160.8">C55</text>
<text x="37.9" y="164.4">22uF</text>
<text x="39.4" y="167.4">C3</text>
<text x="77.3" y="164.4">22uF</text>
<text x="78.7" y="167.4">C6</text>
<text x="141.8" y="165.4">2.2uF 100nF</text>
<text x="141.8" y="162.4">C24</text>
<text x="146.5" y="162.4">C79</text>
<text x="187.4" y="163.8">4.7uF</text>
<text x="139.6" y="170.6">GND</text>
<text x="144.3" y="170.6">GND</text>
<text x="185.2" y="169.1">GND</text>
<text x="38.7" y="177.2">-12V</text>
<text x="77.7" y="176.4">-2.5V</text>
<text x="166.3" y="178.5">GND</text>
<text x="13.6" y="186.1">10uF Minimum Input Capacitance</text>
<text x="13.6" y="187.7">22uF Selected Input Capacitance</text>
<text x="13.6" y="191">10uF Minimum Output Capacitance</text>
<text x="13.6" y="192.7">22uF Selected Output Capacitance</text>
</g>
<g font-size="1.3" fill="#808080">
<text x="32.4" y="53.9">1</text>
<text x="47" y="49.2">2</text>
<text x="51.3" y="49.2">1</text>
<text x="177.1" y="49.2">3*2</text>
<text x="182" y="49.9">IN</text>
<text x="195.2" y="49.9">OUT</text>
<text x="200.8" y="49.2">5*2</text>
<text x="32.4" y="55.5">2</text>
<text x="32.4" y="57.1">3</text>
<text x="32.4" y="58.7">4</text>
<text x="73.2" y="59.8" transform="rotate(-90 73.2 59.8)">2</text>
<text x="73.2" y="55.5" transform="rotate(-90 73.2 55.5)">1</text>
<text x="178.3" y="57.1">2</text>
<text x="182" y="57.8">EN</text>
<text x="190.7" y="57.8">OUTSENSE</text>
<text x="200.8" y="57.1">7</text>
<text x="32.4" y="60.2">5</text>
<text x="32.4" y="61.8">6</text>
<text x="32.4" y="63.4">7</text>
<text x="32.4" y="64.9">8</text>
<text x="177.6" y="61.8">10</text>
<text x="182" y="62.5">RESET</text>
<text x="32.4" y="66.5">9</text>
<text x="32.4" y="68.1">10</text>
<text x="73.2" y="70.8" transform="rotate(-90 73.2 70.8)">2</text>
<text x="73.2" y="66.5" transform="rotate(-90 73.2 66.5)">1</text>
<text x="177.7" y="66.5">11</text>
<text x="182" y="67.2">CT</text>
<text x="189.7" y="71.7" transform="rotate(-90 189.7 71.7)">8*6</text>
<text x="190.4" y="66.9" transform="rotate(-90 190.4 66.9)">GND</text>
<text x="195.4" y="67.2">SET</text>
<text x="200.8" y="66.5">9</text>
<text x="47.3" y="72.8">1</text>
<text x="51.6" y="72.8">2</text>
<text x="50.8" y="104.3">6</text>
<text x="54.4" y="105">IN</text>
<text x="70.8" y="105">OUT</text>
<text x="76.5" y="104.3">1</text>
<text x="50.8" y="113.8">4</text>
<text x="76.5" y="113.8">5</text>
<text x="54.4" y="114.4">EN</text>
<text x="64.5" y="115.7" transform="rotate(-90 64.5 115.7)">GND</text>
<text x="71.7" y="114.4">PG</text>
<text x="63.8" y="120.5" transform="rotate(-90 63.8 120.5)">3*4</text>
<text x="187.8" y="120.1">6</text>
<text x="191.4" y="120.7">IN</text>
<text x="207.8" y="120.7">OUT</text>
<text x="213.4" y="120.1">1</text>
<text x="187.8" y="129.5">4</text>
<text x="191.4" y="130.2">EN</text>
<text x="201.4" y="131.4" transform="rotate(-90 201.4 131.4)">GND</text>
<text x="208.6" y="130.2">PG</text>
<text x="213.4" y="129.5">5</text>
<text x="200.7" y="136.3" transform="rotate(-90 200.7 136.3)">3*4</text>
<text x="59.1" y="150.3" transform="rotate(-90 59.1 150.3)">5</text>
<text x="60.6" y="150.3" transform="rotate(-90 60.6 150.3)">4</text>
<text x="50.8" y="159.4">3</text>
<text x="54.4" y="160.1">SHDN</text>
<text x="59.7" y="156.1" transform="rotate(-90 59.7 156.1)">GND</text>
<text x="59.9" y="160.1">SENSE/ADJ</text>
<text x="61.3" y="157.5" transform="rotate(-90 61.3 157.5)">GND_2</text>
<text x="70.1" y="159.4">6</text>
<text x="154.7" y="157.8">6</text>
<text x="158.3" y="158.5">IN</text>
<text x="174.7" y="158.5">OUT</text>
<text x="180.4" y="157.8">1</text>
<text x="154.7" y="167.3">4</text>
<text x="158.3" y="168">EN</text>
<text x="175.6" y="167.9">PG</text>
<text x="180.4" y="167.3">5</text>
<text x="50.8" y="170.4">1</text>
<text x="50.8" y="168.9">2</text>
<text x="50.8" y="172">9</text>
<text x="54.4" y="171.1">IN_2</text>
<text x="54.4" y="169.5">IN_3</text>
<text x="54.4" y="172.7">IN</text>
<text x="63.1" y="171.1">OUT_2</text>
<text x="64.5" y="172.7">OUT</text>
<text x="70.1" y="170.4">7</text>
<text x="70.1" y="172">8</text>
<text x="168.4" y="169.2" transform="rotate(-90 168.4 169.2)">GND</text>
<text x="167.7" y="174" transform="rotate(-90 167.7 174)">3*4</text>
</g>
<g font-size="1.2" fill="#808080">
<text x="63.5" y="58.9" transform="rotate(-90 63.5 58.9)">C4</text>
<text x="68.7" y="60.2" transform="rotate(-90 68.7 60.2)">47 µF</text>
<text x="63.5" y="69.9" transform="rotate(-90 63.5 69.9)">C5</text>
<text x="68.7" y="71.2" transform="rotate(-90 68.7 71.2)">47 µF</text>
</g>
<g font-size="1.2" fill="#c90d0c">
<text x="66.8" y="57.3" transform="rotate(-90 66.8 57.3)">+</text>
<text x="66.8" y="68.3" transform="rotate(-90 66.8 68.3)">+</text>
</g>
</svg>
